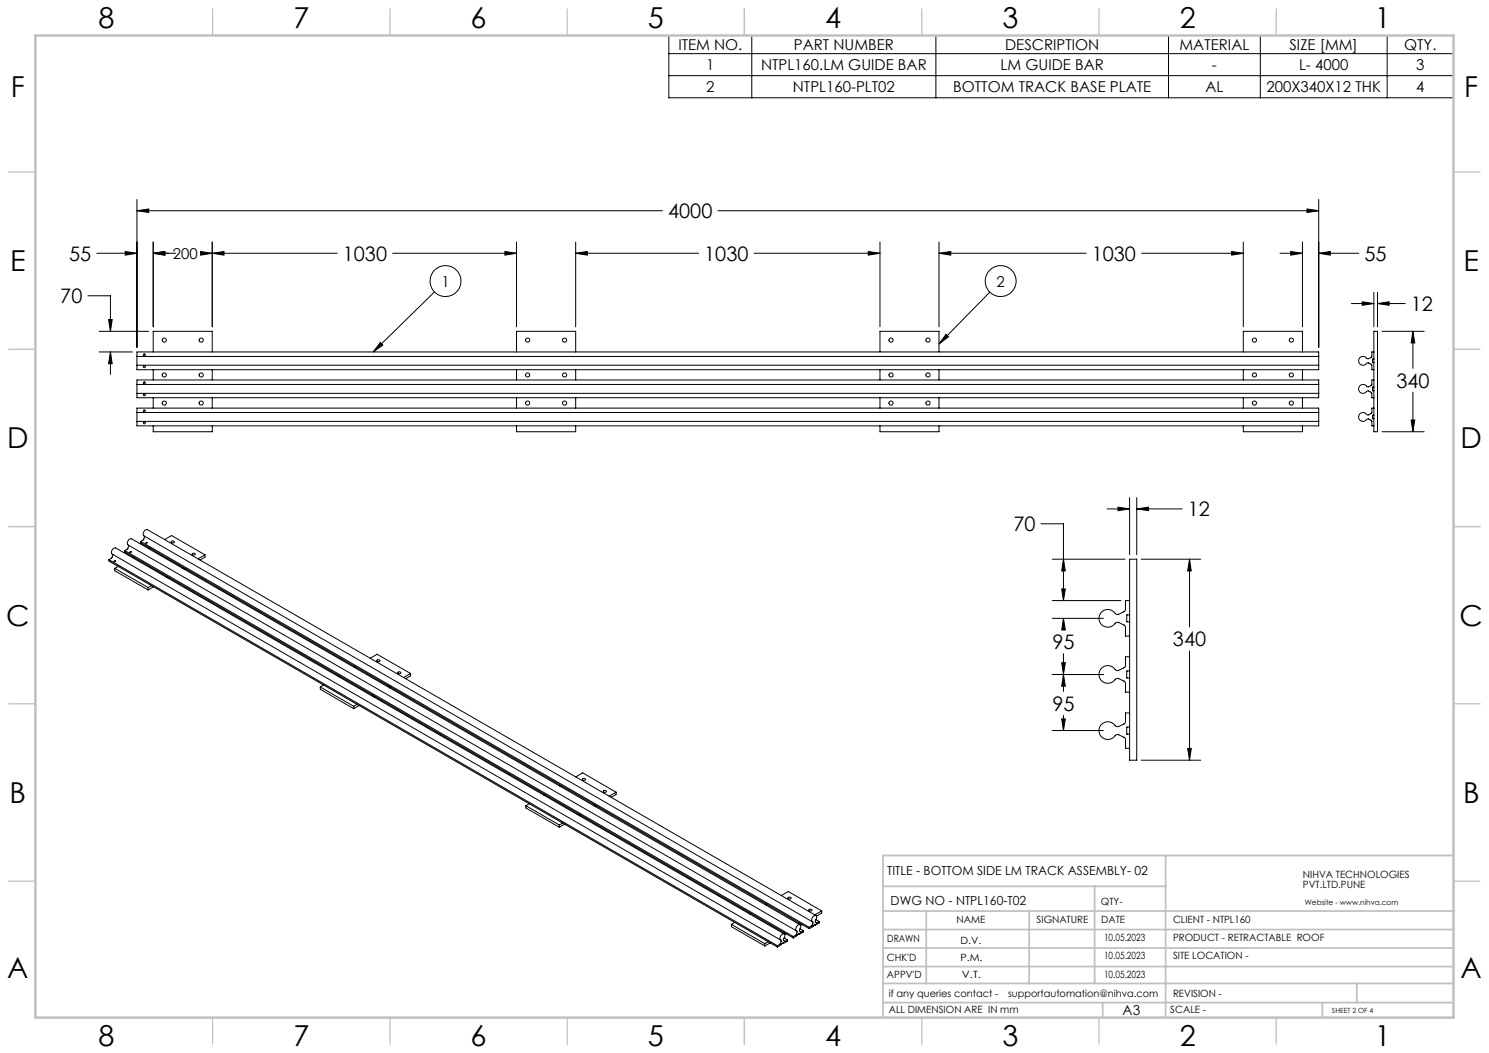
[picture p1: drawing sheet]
<svg xmlns="http://www.w3.org/2000/svg" width="420mm" height="297mm" viewBox="0 0 420 297" stroke-linecap="round" stroke-linejoin="round" font-family="sans-serif">
<g fill="none" stroke="#000" stroke-width=".28">
<path d="M188.7 10h221.3v17.6h-221.3zM188.7 15.1h221.3M212.1 10v17.6M264 10v17.6M329.6 10v17.6M355.5 10v17.6M391.3 10v17.6M188.7 21.3h221.3M38.6 59.4l3.3-.5v1zM38.6 56.3v41.7M38.6 59.4h148.3M202.5 59.4h169.5"/>
<path d="M368.7 58.9l3.3 .5-3.3 .5zM372 56.3v41.7M27.3 71.4h11.3M35.3 70.9l3.3 .5-3.3 .6zM43.2 71.4l3.3-.5v1.1zM43.2 68.3v23.9M49.6 71.4h-6.4M56.6 70.9l3.3 .5-3.3 .6zM59.9 68.3v23.9M59.9 71.4l3.3-.5v1.1zM95.1 71.4h-38.1M110.7 71.4h35"/>
<path d="M142.4 70.9l3.3 .5-3.3 .6zM145.7 68.3v23.9M162.4 71.4l3.3-.5v1.1zM162.4 71.4h34.7M162.4 68.3v23.9M212.7 71.4h35.5M244.9 70.9l3.3 .5-3.3 .6zM248.2 68.3v23.9M264.9 71.4l3.3-.5v1.1zM264.9 71.4h41.5M264.9 68.3v23.9M322 71.4h28.7"/>
<path d="M347.4 70.9l3.3 .5-3.3 .6zM350.7 68.3v23.9M361 71.4h6.4M364.1 70.9l3.3 .5-3.3 .6zM367.4 68.3v23.9M372 71.4l3.2-.5v1.1zM372 71.4h11.3M24.8 83.4h6.4v10M28 93.4h13.9M28 99.3h9.4M30.6 90.1h1l-.4 3.3zM31.2 99.3l.4 3.3h-1z"/>
<path d="M31.2 99.3v6.3M43.2 99.3v-5.9h16.7v5.9M107.3 96.6l.7 .7-2.7 2zM122.6 82.3l-17.3 17M145.7 99.3v-5.9h16.7v5.9M248.2 99.3v-5.9h16.7v5.9M266.8 94.3l.7 .7-2.6 2zM279.2 82.4l-14.3 14.6M350.7 99.3v-5.9h16.7v5.9M381.2 85.6h6.3M384.2 85.1l3.3 .5-3.3 .5zM387.5 99.3h-.5l-.1 1.4-1 .5a2 2 0 0 0-2.3-.3 1.3 1.3 0 0 0 .2 1.9 1.3 1.3 0 0 0 1.9-.5l1.2 .5 .1 1.5h.5"/>
<path d="M387.5 93.4h1v28.4h-1zM387.5 82.4v9.8M388.5 85.6l3.3-.5v1zM388.5 82.4v9.8M388.5 85.6h7.9M389.8 93.4h11.9M398.5 93.4l.6 3.3h-1.1zM398.5 93.4v10.5M38.6 116.3v2.5M38.6 108.4v2.5M38.6 100.5v2.5M38.6 100.5v-1.2h333.4v1.2"/>
<path d="M38.6 103v1.3h333.4v-1.3M38.6 108.4v-1.2h333.4v1.2M38.6 110.9v1.3h333.4v-1.3M38.6 116.3v-1.2h333.4v1.2M38.6 118.8v1.3h333.4v-1.3M38.6 118.8h333.4M38.6 116.3h333.4M38.6 110.9h333.4M38.6 108.4h333.4M38.6 103h333.4M38.6 100.5h333.4M43.2 104.3v2.9"/>
<path d="M43.2 112.2v2.9M59.9 104.3v2.9M59.9 112.2v2.9M145.7 104.3v2.9M145.7 112.2v2.9M162.4 104.3v2.9M162.4 112.2v2.9M248.2 104.3v2.9M248.2 112.2v2.9M264.9 104.3v2.9M264.9 112.2v2.9M350.7 104.3v2.9"/>
<path d="M350.7 112.2v2.9M367.4 104.3v2.9M367.4 112.2v2.9M372 116.3v2.5M372 108.4v2.5M372 100.5v2.5M387.1 117.2h.1M387.1 117.2v.9h.4M387.2 102.3h.1M387.2 117.1h.3M387.2 102.3h.3M387.5 115.1h-.5l-.2 1.5-.9 .4a2.18 2.18 0 0 0-2.1-.4 1.3 1.3 0 0 0-.1 2 1.3 1.3 0 0 0 2-.4l1.2 .5 .1 1.4h.5"/>
<path d="M387.5 109.2h-.4v1h.4M387.5 107.2h-.5l-.1 1.4-1 .5a1.91 1.91 0 0 0-2.3-.3 1.31 1.31 0 0 0 .2 1.9 1.31 1.31 0 0 0 1.9-.5l1.1 .4 .2 1.6h.5M387.5 101.3h-.4v.9M398 118.5h1.1l-.6 3.3zM398.5 110.6v11.2M43.2 120.1v1.7h16.7v-1.7M145.7 120.1v1.7h16.7v-1.7M248.2 120.1v1.7h16.7v-1.7M350.7 120.1v1.7h16.7v-1.7M389.8 121.8h11.9M30.7 157.9l188.6 108.8M30.7 157.9v.4l188.6 108.8"/>
<path d="M31.8 156.4l-.3 1-.8 .5M33.3 159.8l-1 .5M35.2 155.3l188.6 108.9M35.2 155.3v.4l188.6 108.8M36.3 153.8l-.2 .9-.9 .6M36.7 155.6l.4 .1-.4 .1zM37.8 157.2l-.3 .2M39.7 152.7l188.5 108.8M39.7 152.7v.4l188.5 108.8M40.7 151.2l-.2 .9-.8 .6M41.1 153.1l.3-.1 .1 .2zM42.3 154.6l-.4 .2"/>
<path d="M46.4 152.2l2-1.1 9.4 5.4M48.4 152.7l.3-.1a.36 .36 0 0 1 .5 .1 .36 .36 0 0 1-.1 .5 .36 .36 0 0 1-.5-.1l-.3-.1zM54.3 156.1l.2-.1a.37 .37 0 0 1 .5 0 .37 .37 0 0 1 0 .5 .37 .37 0 0 1-.5 0l-.3-.1zM57.8 156.5v.7l-1.4 .7M57.8 156.5l-2 1.1M293.6 147.7h6.4v21.7M296.8 157.7h20.6M300 157.7l.5 3.3h-1zM312.3 143.5h6.3M315.3 143l3.3 .5-3.3 .5zM318.6 157.7h2v56.7h-2zM318.6 140.4v16.1"/>
<path d="M320.6 143.5l3.4-.5v1zM320.6 140.4v16.1M320.6 143.5h12.8M321.9 157.7h16.8M335.5 157.7l.5 3.3h-1zM335.5 157.7v19.1M32.3 160.3l9.5 5.4M32.3 160.3v.7l9.5 5.4M41.8 165.7v.7M42.7 165.2l-.9 .5M43.3 165.5l-1.5 .9M47.2 162.6l-.3 .2"/>
<path d="M47.8 162.9l-.4 .2M51.7 160l-.3 .2M52.2 160.4l-.3 .1M296.8 174.4h14.4M296.8 169.4h19.4M299.5 166.1h1l-.5 3.3zM300 174.4l.5 3.3h-1zM300 174.4v3.2M318.6 169.4h-1.1l-.1 2.8-2 1.1a.97 .97 0 0 1-1.1-.6 2.51 2.51 0 0 0-3.7 .1 2.51 2.51 0 0 0 .5 3.7 2.51 2.51 0 0 0 3.6-.9h.9l1.5 .7 .4 .6v2.5h1.1M318.6 173.4l-.8 .1v1.9h.8M90.3 193.8l9.5 5.4M90.3 193.8v.6l9.5 5.5"/>
<path d="M91.3 193.2l-1 .6M95.8 190.6l-.3 .2M99.8 199.2v.7M100.3 188.1l-.4 .1M100.7 198.7l-.9 .5M101.3 199l-1.5 .9M104.4 185.7l2-1.2 9.4 5.5M105.2 196.1l-.3 .2M105.8 196.4l-.4 .2M106.4 186.2h.7a.4 .4 0 0 1-.4 .5 .4 .4 0 0 1-.4-.4zM109.7 193.5l-.3 .2M110.2 193.8l-.3 .2"/>
<path d="M112.2 189.6l.4-.1a.36 .36 0 0 1 .4 .1 .36 .36 0 0 1-.1 .5 .36 .36 0 0 1-.4-.1l-.3-.1zM115.8 190l-2 1.1M115.8 190v.6l-1.4 .8M296.8 190.2h14.4M299.5 186.9h1l-.5 3.3zM300 190.2l.5 3.3h-1zM300 184.4v10.6M318.6 189.2l-.8 .1v1.9h.8M318.6 185.2h-1.1l-.1 2.9-2 1a.95 .95 0 0 1-1.1-.6 2.52 2.52 0 0 0-3.7 .2 2.52 2.52 0 0 0 .5 3.6 2.52 2.52 0 0 0 3.6-.8l.9-.1 1.7 .9 .2 .4v2.5h1.1M335.5 183.6v30.8M162.4 219.1l2-1.1 9.4 5.4M164.3 219.7a.39 .39 0 0 1 .5-.2 .39 .39 0 0 1 .2 .6h-.5z"/>
<path d="M296.8 206.1h14.4M299.5 202.8h1l-.5 3.3zM300 201.8v4.3M318.6 201.1h-1.1l-.1 2.8-2 1.1a1.05 1.05 0 0 1-1.1-.7 2.52 2.52 0 0 0-3.7 .2 2.52 2.52 0 0 0 .5 3.7 2.52 2.52 0 0 0 3.6-.9l.7-.1 1.9 .9 .2 .5v2.5h1.1M318.6 205.1h-.8v1.9l.8 .1M321.9 214.4h16.8M335 211.1h1l-.5 3.3zM148.3 227.3l9.5 5.4M148.3 227.3v.6l9.5 5.4M149.3 226.7l-1 .6M153.7 224.1l-.3 .2M157.8 232.7v.6"/>
<path d="M158.2 221.5l-.3 .2M158.7 232.2l-.9 .5M159.3 232.5l-1.5 .8M163.2 229.5l-.4 .2M163.8 229.9l-.4 .2M167.6 227l-.3 .2M168.2 227.3l-.3 .2M170.2 223.1l.3-.1a.35 .35 0 0 1 .5 0 .35 .35 0 0 1 0 .5 .35 .35 0 0 1-.5 0l-.4-.2zM173.8 223.4v.7l-1.4 .8M173.8 223.4l-2 1.2M211.7 257.6l-.3 .2M216.2 255l-.3 .2"/>
<path d="M220.4 252.6l2-1.1 9.4 5.4M222.3 253.1l.2-.1a.38 .38 0 0 1 .6 .1 .38 .38 0 0 1-.1 .5 .38 .38 0 0 1-.5-.1zM228.2 256.6l.3-.2a.36 .36 0 0 1 .5 .2 .36 .36 0 0 1-.1 .4 .36 .36 0 0 1-.5 0l-.3-.3zM230.2 258.2l-188.6-108.8a1.17 1.17 0 0 0-1 1.7l188.6 108.9M230.2 259.4l.9 .5M231.1 259.9l-.9 .4-.3-.5a.98 .98 0 0 0 0-1.6 1.19 1.19 0 0 0-.9 .8 1.19 1.19 0 0 0 .3 1.2l-.3 .9-.8 .4M231.1 259.9v.4l-1.2 .6M231.8 256.9l-2 1.2M231.8 256.9v.7l-1.5 .8M206.3 260.7l9.4 5.5M206.3 260.7v.7l9.4 5.4M207.3 260.2l-1 .5"/>
<path d="M215.7 266.2v.6M216.7 265.6l-1 .6M217.2 266l-1.5 .8M219.3 266.7v.4M220.4 266.2h.1M220.4 266.2v.2l-1.1 .7M220.7 266l.3 .1M221 266.1l-.1-.2-.5 .3M221.2 263l-.4 .2M221.2 263.4l-188.6-108.9a1.14 1.14 0 0 0-1 1.8l188.6 108.8M221.2 264.6l.9 .5M221.7 263.3l-.4 .3"/>
<path d="M222.1 265.1l-.8 .4-.3-.6a1.07 1.07 0 0 0 .1-1.5 1.18 1.18 0 0 0-1 .8 1.18 1.18 0 0 0 .3 1.2l-.3 .9-.8 .4M222.1 265.1v.4l-1.1 .6M223.8 264.2v.3M224.9 263.6h.1M224.9 263.6v.3l-1.1 .6M225.2 263.4l.3 .2M225.5 263.6l-.1-.3-.5 .3M225.6 260.5l-.3 .1M225.7 260.8l-188.6-108.8a1.14 1.14 0 0 0-1 1.7l188.6 108.9M225.7 262l.9 .5M226.2 260.8l-.4 .2M226.6 262.5l-.9 .4-.2-.6a.96 .96 0 0 0-.1-1.5 1.2 1.2 0 0 0-.9 .8 1.2 1.2 0 0 0 .4 1.3l-.4 .8-.7 .5"/>
<path d="M226.6 262.5v.4l-1.1 .7M228.2 261.5v.4M229.7 260.8l.2 .1M229.9 260.9v-.2l-.5 .3v.3l-1.2 .6"/>
<circle cx="125.7" cy="79.3" r="4.4"/>
<circle cx="282.3" cy="79.3" r="4.4"/>
<circle cx="46.3" cy="95.9" r=".58"/>
<circle cx="56.7" cy="95.9" r=".58"/>
<circle cx="148.8" cy="95.9" r=".58"/>
<circle cx="159.3" cy="95.9" r=".57"/>
<circle cx="251.3" cy="95.9" r=".58"/>
<circle cx="261.7" cy="95.9" r=".58"/>
<circle cx="353.8" cy="95.9" r=".58"/>
<circle cx="364.3" cy="95.9" r=".57"/>
<circle cx="40.7" cy="108" r=".28"/>
<circle cx="40.7" cy="111.4" r=".28"/>
<circle cx="40.7" cy="119.3" r=".28"/>
<circle cx="40.7" cy="115.9" r=".28"/>
<circle cx="40.7" cy="103.4" r=".28"/>
<circle cx="40.7" cy="100.1" r=".28"/>
<circle cx="46.3" cy="113.7" r=".59"/>
<circle cx="46.3" cy="105.8" r=".59"/>
<circle cx="56.7" cy="113.7" r=".59"/>
<circle cx="56.7" cy="105.8" r=".59"/>
<circle cx="148.8" cy="113.7" r=".59"/>
<circle cx="148.8" cy="105.8" r=".59"/>
<circle cx="159.3" cy="113.7" r=".58"/>
<circle cx="159.3" cy="105.8" r=".58"/>
<circle cx="251.3" cy="113.7" r=".59"/>
<circle cx="251.3" cy="105.8" r=".59"/>
<circle cx="261.7" cy="113.7" r=".59"/>
<circle cx="261.7" cy="105.8" r=".59"/>
<circle cx="353.8" cy="113.7" r=".59"/>
<circle cx="353.8" cy="105.8" r=".59"/>
<circle cx="364.3" cy="113.7" r=".58"/>
<circle cx="364.3" cy="105.8" r=".58"/>
<circle cx="32.4" cy="158.2" r=".18"/>
</g>
<g fill="none" stroke="#c0c0c0" stroke-width=".35">
<path d="M60 2.5v7.5M110 2.5v7.5M160 2.5v7.5M210 2.5v7.5M260 2.5v7.5M310 2.5v7.5M360 2.5v7.5M2.5 48.5h7.5M410 48.5h7.5M2.5 98.5h7.5M410 98.5h7.5M2.5 148.5h7.5"/>
<path d="M410 148.5h7.5M2.5 198.5h7.5M410 198.5h7.5M2.5 248.5h7.5M410 248.5h7.5M60 287v7.5M110 287v7.5M160 287v7.5M210 287v7.5M260 287v7.5M310 287v7.5M360 287v7.5"/>
</g>
<g fill="none" stroke="#c0c0c0" stroke-width=".5">
<path d="M249.1 257h160.9M249.1 250h79.7M261.3 257v20.4M290.3 257v20.4M308.8 250v27.4M328.8 241.3v45.7M410 241.3h-160.9v45.7M249.1 272.6h160.9M249.1 267.4h160.9M249.1 262.2h160.9M249.1 277.4h160.9M382.7 277.4v5.4"/>
<path d="M249.1 282.8h160.9M311 282.8v4.2M373 282.8v4.2"/>
</g>
<path d="M10 10h400v277h-400z" fill="none" stroke="#c0c0c0" stroke-width=".7"/>
<g fill="#000">
<path d="M368.7 58.9l3.3 .5-3.3 .5zM38.6 59.4l3.3-.5v1zM43.2 71.4l3.3-.5v1.1zM35.3 70.9l3.3 .5-3.3 .6zM372 71.4l3.2-.5v1.1zM364.1 70.9l3.3 .5-3.3 .6zM59.9 71.4l3.3-.5v1.1zM142.4 70.9l3.3 .5-3.3 .6zM162.4 71.4l3.3-.5v1.1zM244.9 70.9l3.3 .5-3.3 .6zM347.4 70.9l3.3 .5-3.3 .6zM264.9 71.4l3.3-.5v1.1zM30.6 90.1h1l-.4 3.3zM31.2 99.3l.4 3.3h-1zM398 118.5h1.1l-.6 3.3zM398.5 93.4l.6 3.3h-1.1zM384.2 85.1l3.3 .5-3.3 .5zM388.5 85.6l3.3-.5v1zM300 174.4l.5 3.3h-1zM299.5 186.9h1l-.5 3.3zM300 190.2l.5 3.3h-1zM299.5 202.8h1l-.5 3.3zM300 157.7l.5 3.3h-1zM299.5 166.1h1l-.5 3.3zM315.3 143l3.3 .5-3.3 .5zM320.6 143.5l3.4-.5v1zM335 211.1h1l-.5 3.3zM335.5 157.7l.5 3.3h-1z"/>
<path d="M56.6 70.9l3.3 .5-3.3 .6zM43.2 71.4l3.3-.5v1.1z"/>
<path d="M107.3 96.6l.7 .7-2.7 2zM266.8 94.3l.7 .7-2.6 2z"/>
</g>
<g font-size="8.1">
<text x="27.8" y="8">8</text>
<text x="82.8" y="8">7</text>
<text x="132.8" y="8">6</text>
<text x="182.8" y="8">5</text>
<text x="232.8" y="8">4</text>
<text x="282.8" y="8">3</text>
<text x="332.8" y="8">2</text>
<text x="387.8" y="8">1</text>
<text x="3" y="27.2">F</text>
<text x="413" y="27.2">F</text>
<text x="2.8" y="76.5">E</text>
<text x="412.8" y="76.5">E</text>
<text x="2" y="126.5">D</text>
<text x="412" y="126.5">D</text>
<text x="1.7" y="176.5">C</text>
<text x="411.7" y="176.5">C</text>
<text x="2.7" y="226.5">B</text>
<text x="412.7" y="226.5">B</text>
<text x="2" y="275.7">A</text>
<text x="412" y="275.7">A</text>
<text x="27.8" y="295">8</text>
<text x="82.8" y="295">7</text>
<text x="132.8" y="295">6</text>
<text x="182.8" y="295">5</text>
<text x="232.8" y="295">4</text>
<text x="282.8" y="295">3</text>
<text x="332.8" y="295">2</text>
<text x="387.8" y="295">1</text>
</g>
<g font-size="5.6">
<text x="188.5" y="61.6">4000</text>
<text x="19.5" y="73.6">55</text>
<text x="96.7" y="73.6">1030</text>
<text x="198.6" y="73.6">1030</text>
<text x="307.9" y="73.6">1030</text>
<text x="384.9" y="73.6">55</text>
<text x="17" y="85.6">70</text>
<text x="398" y="87.7">12</text>
<text x="393.9" y="109.4">340</text>
<text x="285.8" y="149.9">70</text>
<text x="335" y="145.7">12</text>
<text x="296.9" y="183.1">95</text>
<text x="330.8" y="182.3">340</text>
<text x="296.9" y="200.5">95</text>
</g>
<g font-size="4.2">
<text x="191.3" y="14.1">ITEM NO.</text>
<text x="223.9" y="14.1">PART NUMBER</text>
<text x="283.5" y="14.1">DESCRIPTION</text>
<text x="332.7" y="14.1">MATERIAL</text>
<text x="363.7" y="14.1">SIZE [MM]</text>
<text x="396" y="14.1">QTY.</text>
<text x="199.2" y="19.8">1</text>
<text x="214.7" y="19.8">NTPL160.LM GUIDE BAR</text>
<text x="282.2" y="19.8">LM GUIDE BAR</text>
<text x="341.9" y="19.8">-</text>
<text x="366.4" y="19.8">L- 4000</text>
<text x="399.5" y="19.8">3</text>
<text x="199.2" y="26">2</text>
<text x="223.6" y="26">NTPL160-PLT02</text>
<text x="268.9" y="26">BOTTOM TRACK BASE PLATE</text>
<text x="340" y="26">AL</text>
<text x="357.2" y="26">200X340X12 THK</text>
<text x="399.5" y="26">4</text>
<text x="48.8" y="73">200</text>
<text x="124.5" y="80.8">1</text>
<text x="281.1" y="80.8">2</text>
</g>
<text font-size="3.9" x="316.7" y="286.4">A3</text>
<g font-size="3.5">
<text x="250.3" y="246.8">TITLE - BOTTOM SIDE LM TRACK ASSEMBLY- 02</text>
<text x="251.2" y="255.1">DWG NO - NTPL160-T02</text>
</g>
<g font-size="2.8">
<text x="367.5" y="247.7">NIHVA TECHNOLOGIES</text>
<text x="367.5" y="250.5">PVT.LTD.PUNE</text>
<text x="310.5" y="255.1">QTY-</text>
<text x="269.8" y="260.4">NAME</text>
<text x="292.4" y="260.5">SIGNATURE</text>
<text x="310.6" y="260.5">DATE</text>
<text x="330.9" y="260.5">CLIENT - NTPL160</text>
<text x="250.3" y="265.7">DRAWN</text>
<text x="270.9" y="266.1">D.V.</text>
<text x="311.4" y="265.5">10.05.2023</text>
<text x="330.9" y="265.5">PRODUCT - RETRACTABLE ROOF</text>
<text x="250.2" y="271.1">CHK'D</text>
<text x="250.2" y="275.8">APPV'D</text>
<text x="270.9" y="271.1">P.M.</text>
<text x="271.3" y="275.8">V.T.</text>
<text x="311.4" y="270.6">10.05.2023</text>
<text x="311.4" y="275.8">10.05.2023</text>
<text x="330.9" y="270.6">SITE LOCATION -</text>
<text x="250.7" y="281.1">if any queries contact -</text>
<text x="284.3" y="281.1">supportautomation@nihva.com</text>
<text x="330.9" y="281.1">REVISION -</text>
<text x="250.7" y="285.6">ALL DIMENSION ARE IN mm</text>
<text x="330.1" y="285.7">SCALE -</text>
</g>
<text font-size="2.1" x="368.1" y="255.1">Website - www.nihva.com</text>
<text font-size="2" x="375.7" y="285.6">SHEET 2 OF 4</text>
</svg>
